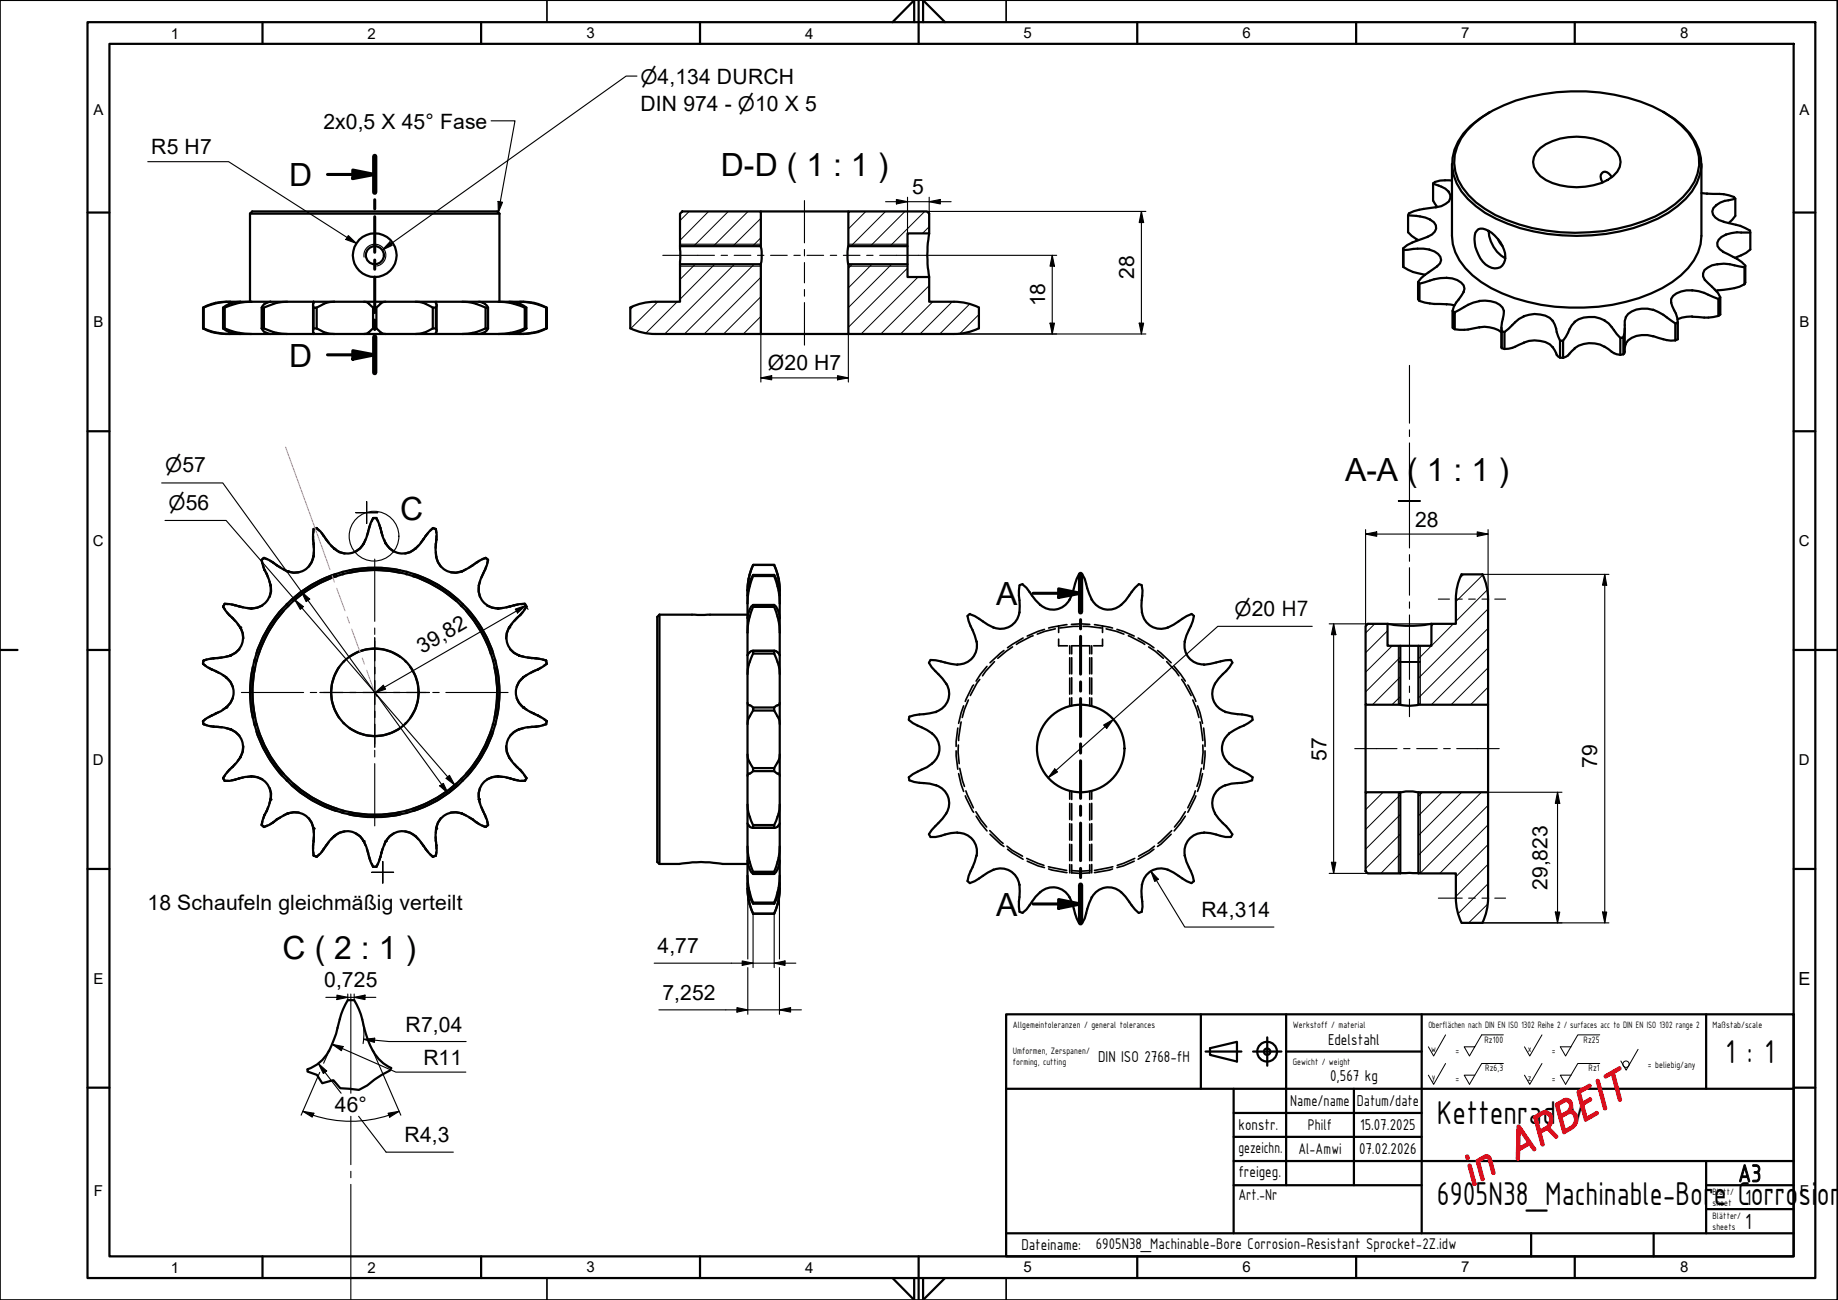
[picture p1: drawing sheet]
<svg xmlns="http://www.w3.org/2000/svg" width="420mm" height="297mm" viewBox="0 0 420 297" stroke-linecap="round" stroke-linejoin="round" font-family="sans-serif">
<!-- layer: Schraffur -->
<g fill="none" stroke="#000" stroke-width=".23">
<path d="M157.5 48.3l-2.1 2.1M162 48.3l-6.6 6.6M166.5 48.3l-7.9 7.9M171 48.3l-7.9 7.9M173.9 54.3l-1.9 1.9M173.9 49.9l-6.4 6.3M197.9 48.3l-4 4M202.4 48.3l-7.9 7.9M206.9 48.3l-8 7.9M211.4 48.3l-7.9 7.9M212.4 51.8l-1.5 1.5M144.8 70l-.7 .7"/>
<path d="M150.4 68.9l-6.2 6.1M154.8 68.9l-7.2 7.2M158.9 60.4l-3.5 3.5M163.4 60.4l-8 8M167.9 60.4l-15.9 15.9M172.4 60.4l-15.9 15.9M173.9 72.3l-4 4M173.9 67.8l-8.5 8.5M173.9 63.4l-12.9 12.9M194.8 60.4l-.9 .9M199.3 60.4l-5.4 5.4M203.8 60.4l-9.9 9.9"/>
<path d="M207.5 61.3l-13.6 13.5M209.9 63.3l-13.1 13M212.4 65.3l-11 11M213.2 68.9l-7.3 7.4M217.7 68.9l-7.4 7.4M221.7 69.5l-6.9 6.8M223.8 71.9l-4.4 4.3M334.6 131.2l-.8 .8M339 131.4l-6.2 6.1M340 134.8l-7.2 7.2M340.2 139.1l-16 15.9M314.3 142.5l-2.1 2.1"/>
<path d="M317.2 144.1l-5 5M318.3 147.6l-6.1 6M320.1 159.2l-1.9 1.8M320.1 154.7l-6.3 6.3M320.1 150.2l-7.9 7.9M327.7 142.5l-.5 .6M332.2 142.5l-8 8M340.2 157l-4 4M340.2 152.6l-8.5 8.4M340.2 148.1l-13 12.9M340.2 143.6l-16 15.9M316.2 181l-4 4"/>
<path d="M320.1 186.1l-7.9 7.9M320.1 195.1l-4.4 4.5M320.1 190.6l-7.9 7.9M320.1 181.6l-7.9 7.9M325.2 181l-1 1M329.6 181l-5.4 5.4M334.1 181l-9.9 9.9M338.6 181l-14.4 14.4M340.2 197.5l-7.4 7.3M340.2 193l-7.4 7.3M340.2 188.5l-11.1 11.1M340.2 184l-15.6 15.6"/>
<path d="M340.1 206.6l-4.4 4.3M340.2 201.9l-6.9 6.9"/>
</g>
<!-- layer: Sichtbare Kanten(CS) -->
<g fill="none" stroke="#000" stroke-width=".51">
<path d="M331.9 37.5v16.4a11.9 11.9 0 0 0 4.7 9 33.2 33.2 0 0 0 15.6 6.7 44.9 44.9 0 0 0 27.8-3.8 16 16 0 0 0 8.7-10l.2-1.9v-16.4M337 28.2a33.7 33.7 0 0 1 18.9-7.1 42.9 42.9 0 0 1 24.3 4.5 19.6 19.6 0 0 1 6.9 6.5 9.8 9.8 0 0 1-.9 11.2 24.3 24.3 0 0 1-13.3 8.2 44.6 44.6 0 0 1-31.1-2.4 18.5 18.5 0 0 1-8.5-8 10.1 10.1 0 0 1 2-11.3zM340.6 25.6a17 17 0 0 0-8.1 8.6 10.8 10.8 0 0 0 3 11.3 29.7 29.7 0 0 0 15.1 7.4 44.1 44.1 0 0 0 30.8-4.3 16.1 16.1 0 0 0 7.2-8.6 11.2 11.2 0 0 0-3.9-11.2l-1.9-1.6-2.6-1.6M352.1 33.8a14.6 14.6 0 0 1 16.6 0 3.9 3.9 0 0 1 0 6.4 14.6 14.6 0 0 1-12.1 2.1 8 8 0 0 1-6-4.2 4 4 0 0 1 1.5-4.3zM57.1 48.8l.6-.5h56l.5 .5M57.1 48.8h57.1M57.1 48.8v20.1M114.2 48.8v20.1M155.4 56.2v4.2M156 48.3h17.9v7.9h-18.5v-7.4zM173.9 56.2a11.3 11.3 0 0 1 0 4.2M173.9 48.3h20"/>
<path d="M193.9 48.3h18l.5 .5v4.5h-4.9v2.9h-13.6zM193.9 56.2a11.3 11.3 0 0 0 0 4.2M207.5 56.2v7.1h4.9v5.6h5.7a13 13 0 0 1 5.7 1.3M212.4 53.3a28.2 28.2 0 0 0 0 10M320.7 56.8l.1 4.2zM320.8 57.1h1.1a8.6 8.6 0 0 1 6.8 .9 1.66 1.66 0 0 1-.2 2.9l-2.7 1.9M321.9 49.2l.8 .1a7.5 7.5 0 0 1 5.1 1.5 1.73 1.73 0 0 1-.5 2.8l-2.2 1a11.5 11.5 0 0 0-4.4 2.2M327.6 41.9l.5 .2a4.3 4.3 0 0 1 3.4 2.5v.7l-.3 .7a4.6 4.6 0 0 1-3 1.4l-1.4 .1a13.8 13.8 0 0 0-4.7 1.3l-.2 .4v3.9l.8 .8 1.5 .9M331.9 41.3a9.5 9.5 0 0 0-3.9 .3l-.4 .3v3.9l.9 1.5M340.3 52.8a7.3 7.3 0 0 1 3.7 6.6 2.3 2.3 0 0 1-3.7 1.5 7.7 7.7 0 0 1-3.1-7.7 1.57 1.57 0 0 1 2.4-.8l.7 .4a7.7 7.7 0 0 0 3.8 6.2M342.5 54.7l1 1.5M368.4 40.5a1.46 1.46 0 0 0-2.2-1 1.7 1.7 0 0 0 .1 2.2"/>
<path d="M388.9 44.1l2.7 .2a10.2 10.2 0 0 1 4.8 .7l.3 .4v3.9l-1.5 1.7M396.7 45.4l-.7 .2a6.8 6.8 0 0 0-3.7 1.3 1.63 1.63 0 0 0-.2 2.8 11.5 11.5 0 0 0 4.7 1.7l1 .2 2.2 1.1 .1 4.3a11.2 11.2 0 0 1-3.5 1.9M400.1 53.1h-.9a8.8 8.8 0 0 0-5.7 1.1 1.82 1.82 0 0 0-1 1.8 1.82 1.82 0 0 0 1.4 1.5l1.1 .6a11 11 0 0 1 4 2.6M46.4 75a12.1 12.1 0 0 0 6.2 1.3h2.3M46.4 75v-4.7h.1v4.7M46.4 75h.1M46.5 75a13.6 13.6 0 0 0 6.1 1.3M51 75a5.9 5.9 0 0 0 3.9 1.3M51 75v-4.7h.4v4.7M51 75h.4M51.4 75a14.3 14.3 0 0 0 6 1.3M52.6 68.9a14 14 0 0 0-6.1 1.4"/>
<path d="M54.9 76.3h6.9M54.9 68.9h-2.3a11.2 11.2 0 0 0-6.2 1.4M54.9 68.9h6.9M54.9 68.9a6.6 6.6 0 0 0-3.9 1.4M57.4 68.9a14 14 0 0 0-6 1.4M59.8 75a2.1 2.1 0 0 0 2 1.3M59.8 75v-4.7h.5v4.7M59.8 75h.5M60.3 75a12.2 12.2 0 0 0 5.4 1.3M61.8 76.3h9.9M61.8 68.9h14.6M61.8 68.9a2.64 2.64 0 0 0-2 1.4"/>
<path d="M65.7 68.9a11.1 11.1 0 0 0-5.4 1.4M71.6 69.6v6M71.7 75a1.05 1.05 0 0 0 .1 1.2l-.1 .1M71.7 68.9l.1 .1a1.2 1.2 0 0 0-.1 1.3M71.7 75v-4.7h.7v4.7M71.7 75h.7M72.4 75a7.2 7.2 0 0 0 4 1.3M76.4 68.9h42.4a11.6 11.6 0 0 1 6.2 1.4M76.4 68.9a6.6 6.6 0 0 0-4 1.4M83.2 68.9a1.82 1.82 0 0 1 1.6 .9l.5 .5M85.3 75l-.5 .5a1.97 1.97 0 0 1-1.6 .8M85.3 70.3h.7v4.7"/>
<path d="M85.3 75h.7M85.3 70.3v4.7M86 75l.6 .5a1.97 1.97 0 0 0 1.5 .8M88.1 68.9a1.82 1.82 0 0 0-1.5 .9l-.6 .5M95 68.9a6.6 6.6 0 0 1 3.9 1.4M98.9 75a7.2 7.2 0 0 1-3.9 1.3M98.9 75h.7M99.6 75a1.05 1.05 0 0 1 0 1.2l.1 .1M99.6 70.3h-.7v4.7M99.6 70.3v4.7M99.7 68.9l-.1 .1a1.2 1.2 0 0 1 0 1.3M99.8 69.6v6"/>
<path d="M105.7 68.9a11.2 11.2 0 0 1 5.3 1.4M109.5 68.9a2.61 2.61 0 0 1 2.1 1.4M111 75a11.6 11.6 0 0 1-5.3 1.3M111 75v-4.7h.6v4.7M111 75h.6M111.6 75a2.3 2.3 0 0 1-2.1 1.3M113.9 68.9a14 14 0 0 1 6.1 1.4M116.4 68.9a6.6 6.6 0 0 1 3.9 1.4M118.8 68.9a14.4 14.4 0 0 1 6 1.4M120 75a14.3 14.3 0 0 1-6.1 1.3M120 75v-4.7h.3v4.7M120 75h.3"/>
<path d="M120.3 75a5.9 5.9 0 0 1-3.9 1.3M124.8 75a13.6 13.6 0 0 1-6 1.3M124.8 75v-4.7h.2v4.7M124.8 75h.2M125 75a12.5 12.5 0 0 1-6.3 1.3h-47M144.1 70.3v4.7M144.1 70.2a13 13 0 0 1 5.7-1.3h5.6v-8.5h18.5v15.9h-24.1a13 13 0 0 1-5.7-1.3M173.9 76.3h20M207.5 60.4h-13.6v15.9h24.2a13 13 0 0 0 5.6-1.3M223.8 70.3v4.7M320.8 61a10.8 10.8 0 0 0 5 1.8M324.2 64.4l.3 .4v4l-.3-.4z"/>
<path d="M324.5 68.8a17.3 17.3 0 0 0 6.2 .7l1.8 .3M324.5 64.8l1.2-.3a10.1 10.1 0 0 1 7.4-.5 2.01 2.01 0 0 1 1.5 2.7l-.5 .8a8.5 8.5 0 0 0-2.1 3.5M325.8 62.8l-1.6 1.6M332 71l.5 .4v3.8l-.5-.3zM332.5 75.2a13.4 13.4 0 0 0 5.7-.4 6.7 6.7 0 0 1 5 1.1M332.5 71.4l1.1-.6a8.9 8.9 0 0 1 8.3-1.7 2.59 2.59 0 0 1 1.6 3.8l-.3 1.8 .1 1M343.2 74.9v4.4l.1 .3 .6 .1M343.9 79.7a10.2 10.2 0 0 0 4.5-1.4 6.7 6.7 0 0 1 5.9 .4l1.1 1.4a2.29 2.29 0 0 0 1.2 1.6M343.9 75.9l1-.8a12.4 12.4 0 0 1 3.5-2.9 6.7 6.7 0 0 1 5.9 .4 4.2 4.2 0 0 1 1.6 3.3l.7 1.9M343.9 75.9l-.6-.2v3.9M343.9 75.9v3.8M370.4 77.2l-.8-.9a10.5 10.5 0 0 0-2.8-3.1 5.8 5.8 0 0 0-7.5 1.1l-1.4 2.6-.6 .9"/>
<path d="M371.4 75.2v5.2l-.3 .5M383 77.8a13.9 13.9 0 0 1-5.2-1 5.4 5.4 0 0 0-6.1 1.7l-.3 .9M383 73.9l-1-.7a9.4 9.4 0 0 0-6.7-2.7 4.2 4.2 0 0 0-3.6 2l-.3 .8-.1 2.8-.2 1M383 73.9l.5-.3v3.9l-.5 .3zM392.8 72.2a14.6 14.6 0 0 1-6 .1l-2.3 .3-1 .3M392.8 68.3l-1.1-.4a9.8 9.8 0 0 0-7.4-1.3 2.42 2.42 0 0 0-2.3 2.5l.3 .9a7.9 7.9 0 0 1 1.2 3.6M392.8 68.3l.5-.4v4l-.5 .3zM398.8 64.9a13.2 13.2 0 0 1-6.1 1.4l-.4 .1M398.8 61.1l-1.2-.2a9 9 0 0 0-7.2 .2 1.96 1.96 0 0 0-1.1 1.8 1.96 1.96 0 0 0 1.2 1.8 11.5 11.5 0 0 1 2.8 3.2M399 60.7v3.9l-.2 .3v-3.8zM356.6 81.7v-3.9h.7v4M356.6 81.7l.7 .1"/>
<path d="M370.4 81.1a4 4 0 0 1-2.7-1.3 6.3 6.3 0 0 0-9.2 1.4l-1.2 .6M371.1 80.9v-3.8l-.7 .1v3.9M371.1 80.9l-.7 .2M84.6 119.8l-.2 .8M85.3 118.4l-.9 2.2M85.3 118.4h.2M85.3 118.4l-.3 .7M85.3 118.4h.8M85.8 118.4h.2M86 118.4l.9 2.2M86 118.4l.4 .7M86.7 119.8l.2 .8"/>
<path d="M51 138.6l1.4 1.9M51 138.6l.4 .7M51.1 138.4l-.1 .2M51.4 138l-.4 .6M51.4 138l2.3 .3M51.4 138l-.2 .2M51.4 138h.7M51.9 139.9l.5 .6M53 138.1l.7 .2M53.7 138.3l1 .2M53.7 138.3l.3 .1M54.4 138.5h.3"/>
<path d="M54.7 138.5l2.7 .6M54.7 138.5l.9 .3M56.5 138.9l.9 .2M57.4 139.1h.1M57.4 139h.2M59.8 127.9l.7 2.3M59.8 127.9l.1 .8M60 138.4l-1.2 .5-1.3 .2M60 127.8l-.2 .1M60.2 129.5l.3 .7M60.3 127.5l2.2 1.1M60.3 127.5l-.2 .1"/>
<path d="M60.3 127.5l.8 .2M60.4 127.4l-.6 .5M60.5 130.2l.5 .9M60.5 130.2l.1 .3M60.8 130.8l.2 .3M61 131.1l.8 2.6M61 131.1l.3 .8M61.6 132.8l.2 .9M61.8 128.1l.7 .5M61.8 133.8a4.3 4.3 0 0 1-4.3 5.2M61.8 133.7a4.6 4.6 0 0 1-.1 2.7M62.5 128.6l.7 .5"/>
<path d="M63.2 129.1l2.5 1.4M63.2 129.1l.9 .6M64.5 139.2a26.4 26.4 0 0 0-5.9 10.1M64.8 139.6a26.4 26.4 0 0 0-5.7 9.9M64.8 130.1l.9 .4M65.6 138l-.1 .2M65.7 130.5h.1M65.7 130.5l.1 .1M65.8 130.5l1.3 .4 1.2-.2M66 138.4l-.2 .1M71.6 123.3l.1 1M71.6 122.5v.8"/>
<path d="M71.6 123.3v.3M71.6 127.1l-.4 1.3-.7 1.1M71.6 127.2a4.3 4.3 0 0 1-5.8 3.4M71.7 120.9l-.1 2.4M71.7 124.3v2.7M71.7 123.9v.4M71.7 127v.1M71.7 120.9l-.1 .8M71.7 124.3l.1 .9M71.7 127.1v.1M71.8 126.2l-.1 .8M71.9 120.8l-.2 .1"/>
<path d="M72.4 120.7l.9 .8 .7 .9M72.4 120.7l-.3 .1M72.4 120.7l.6 .5M72.4 120.6l-.7 .3M73.5 121.8l.5 .6M74 122.4l1.4 1.9 1 1M74 122.4l.2 .3M74.4 123l.7 1M75.7 124.7l.7 .6M76.4 125.4h.1M76.4 125.3v.1M76.8 131.2a27 27 0 0 0-10.1 5.8"/>
<path d="M77 131.7a27.5 27.5 0 0 0-10 5.6M78.4 130.7h-.2M78.5 131.2h-.2M79.8 130.4a27.8 27.8 0 0 1 11.7 0M79.9 130.9a26 26 0 0 1 11.5 0M83.1 124.2a4.3 4.3 0 0 1-6.6 1.2l1 .8 1.3 .3M83.1 124.3l-.7 1-1.1 .7M83.2 124.1l-.1 .1M83.2 124.1l-.1 .2M83.6 123.3l-.4 .8M84.1 121.6l-.9 2.5M84.1 121.6l-.2 .8"/>
<path d="M84.2 121.2l-.1 .4M84.4 120.6l-.3 1M84.4 120.6l-.1 .3M86.9 120.6l.3 1M86.9 120.6l.2 .3M87.1 121.2l.1 .4M87.2 121.6l.9 2.5M87.2 121.6l.2 .8M87.8 123.3l.3 .8M88.1 124.1a4.4 4.4 0 0 0 1.9 1.9M88.3 124.2a4.3 4.3 0 0 0 6.6 1.2M92.8 131.2h.2"/>
<path d="M92.9 130.7h.3M94.4 131.7a28.1 28.1 0 0 1 9.9 5.6M94.6 131.2a25.7 25.7 0 0 1 10 5.8M94.9 125.4l-1.1 .8-1.2 .3M95 125.4h-.1M95 125.3l-.1 .1M95.6 124.7l-.6 .6M97 123l-.8 1M97.3 122.4l-1.4 2-.9 .9M97.3 122.4l-.1 .3M97.9 121.8l-.6 .6M98.9 120.7l-1.6 1.7"/>
<path d="M98.9 120.7l.3 .1M98.9 120.7l-.5 .5M99 120.6l.7 .3M99.4 120.8l.2 .1M99.6 124.3l.1 2.7M99.6 120.9l.2 1.2v1.2M99.6 124.3v.9M99.6 126.2l.1 .8M99.6 120.9l.2 .8M99.7 127.1a4.4 4.4 0 0 0 1.1 2.4M99.7 123.9l-.1 .4M99.7 127.2a4.3 4.3 0 0 0 6 3.3"/>
<path d="M99.8 123.3l-.2 1M99.8 122.5v.8M99.8 123.3l-.1 .3M105.3 138.4l.2 .1M105.7 130.5l-1.4 .4-1.3-.2M105.7 138l.2 .2M106.5 130.1l-.8 .4M106.6 139.6a27.4 27.4 0 0 1 5.6 9.9M106.9 139.2a26.4 26.4 0 0 1 5.8 10.1M108.1 129.1l-2.4 1.4M108.1 129.1l-.8 .6M108.3 129l-.2 .1"/>
<path d="M108.9 128.6l-.8 .5M108.9 128.6l-.3 .2M109.5 133.7v.1M109.5 133.8l-.1 1.3 .3 1.3M109.5 133.8a4.3 4.3 0 0 0 4.3 5.2M109.5 128.1l-.6 .5M109.7 132.8l-.2 .9M110.4 131.1l-.9 2.6M110.4 131.1l-.4 .8M110.6 130.8l-.2 .3M110.9 130.2l-.5 .9M110.9 130.2l-.2 .3"/>
<path d="M111 127.5l-2.1 1.1M111 127.5l.2 .1M111 127.5l-.8 .2M111 127.4l.6 .5M111.1 129.5l-.2 .7M111.3 138.4a5 5 0 0 0 2.6 .7M111.4 127.8l.2 .1M111.6 127.9l-.7 2.3M111.6 127.9l-.2 .8M113.9 139h-.1M114.9 138.9l-1 .2M116.6 138.5l-2.7 .6"/>
<path d="M116.6 138.5l-.8 .3M117 138.5h-.4M117.6 138.3l-1 .2M117.6 138.3l-.3 .1M118.4 138.1l-.8 .2M119.4 139.9l-.5 .6M120 138l-2.4 .3M120 138l.1 .2M120 138h-.8M120 138l.4 .6M120.2 138.4l.1 .2M120.3 138.6l-1.4 1.9"/>
<path d="M120.3 138.6l-.4 .7M170.9 136.1v5.1M170.9 134.8v1.3M172.1 129.1l-.4 1.1a14.2 14.2 0 0 0-.8 4.7M172.1 129.1h4.9M172.1 131.4a9.9 9.9 0 0 0-1.2 4.7M172.1 131.6l-.4 1.2a15 15 0 0 0-.8 5M172.1 138.2a4.3 4.3 0 0 0-1.2 3M172.1 138.7l-.4 1.1a13.4 13.4 0 0 0-.8 4.6M172.2 129.1a13 13 0 0 0-1.3 5.7M176.9 129.1a13 13 0 0 1 1.3 5.7M177 129.1l.4 1.1a14.2 14.2 0 0 1 .8 4.7"/>
<path d="M177 131.4a9.9 9.9 0 0 1 1.2 4.7M177 131.6l.4 1.2a15 15 0 0 1 .8 5M177 138.2a4.3 4.3 0 0 1 1.2 3M177 138.7l.4 1.1a13.4 13.4 0 0 1 .8 4.6M177 131.4h-4.9v.2h4.9M177 138.2h-4.9v.5h4.9M177 131.4v.2M177 138.2v.5M178.2 134.8v1.3M178.2 136.1v5.1M233 133.8l-.1 2.3 .2 3.9M233.7 133.5l.9 .8 2.1 2.8 1.1 1.2"/>
<path d="M233.8 133.5l-.7 .2M244.5 137a4.3 4.3 0 0 1-6.7 1.2M246.6 131.2l-.5 1.1-1 3.4-.6 1.3M246.7 131.2h.7M247.4 131.2l.6 1.1 .5 2.1 1.1 2.6M249.5 137l.1 .1M249.6 137.1a4.3 4.3 0 0 0 6.7 1.1M260.3 133.5l-.8 .8-2.2 2.9-1 1M260.3 133.5l.7 .2M261 133.8l.2 1.1-.3 3.6 .1 1.4M261 139.9v.1M334.1 131.2a13 13 0 0 0-1.3 5.7v5.6h-5.6v5.1h-3v13.4h16v-24.1a13 13 0 0 0-1.3-5.7h-4.8"/>
<path d="M46.4 151.7l2 1.3M46.4 151.4v.3M46.4 151.7l.6 .4M46.5 150.9l-.1 .7M46.5 150.9v.3M47.2 150.7l-.7 .2M47.7 152.6l.7 .4M48.4 153l.9 .3M48.4 153l.3 .1M48.8 150.4l-2.3 .5M48.8 150.4h.3M48.8 150.4l-.8 .1"/>
<path d="M49 153.2l.3 .1M49.3 153.3l2.4 1.4M49.3 153.3l.8 .5M49.5 150.4h.3M49.8 150.4h-1M50.7 150.2l-.9 .2M50.9 154.2l.8 .5M51.7 154.7l.1 .1M51.7 150l.9-.2-2.8 .6M51.7 154.7v.1M51.8 154.8l.8 1 .6 1.2M51.8 154.8a4.3 4.3 0 0 1 0 6.8"/>
<path d="M52.4 140.5l.7 .7M52.4 140.5l.2 .3M52.7 149.9h-.1M52.9 141l.2 .2M53.1 141.2l1.8 2.2M53.1 141.2l.7 .7M53.2 159.5a4.4 4.4 0 0 1-1.5 2.2M54.4 142.6l.5 .8M54.7 148.3l-.9 .9-1.2 .6M54.9 143.4l.1 .1M55 143.4h-.1a4.3 4.3 0 0 1-2.3 6.4M55 143.4l.5 1.2 .1 1.3"/>
<path d="M57.8 152.4a27.2 27.2 0 0 0 0 11.7M58.2 150.7v.3M58.3 152.5a25.5 25.5 0 0 0 0 11.4M58.7 150.9l-.1 .2M77.5 152.4a10 10 0 0 0 0 11.6M78.7 151.1l-.2 .1M79.9 150.1a9.7 9.7 0 0 1 11.5 0M92.6 151.1l.2 .1M93.8 152.4a9.7 9.7 0 0 1 0 11.6M112.7 150.9v.2M113 152.5a26.6 26.6 0 0 1 .1 11.4M113.2 150.7v.3"/>
<path d="M113.5 152.4a27.2 27.2 0 0 1 0 11.7M116.3 143.4h.1a4.3 4.3 0 0 0 2.3 6.4M116.3 143.4l-.5 1.2-.1 1.3M116.4 143.4l-.1 .1M116.6 148.3l.9 .9 1.2 .6M117 142.6l-.6 .8M118.1 159.5a4.4 4.4 0 0 0 1.5 2.2M118.2 141.2l-1.8 2.2M118.2 141.2l-.7 .7M118.4 141l-.2 .2M118.6 149.9h.1M118.7 149.8h.1"/>
<path d="M118.8 149.8l2.7 .6M118.8 149.8l.9 .2M118.9 140.5l-.7 .7M118.9 140.5l-.2 .3M119.5 154.8a4.3 4.3 0 0 0 0 6.8M119.6 154.8l-.9 1-.6 1.2M119.6 154.7v.1M119.6 154.7l-.1 .1M120.4 154.2l-.8 .5M120.6 150.2l.9 .2M121.5 150.4h1.1M121.5 150.4h.4"/>
<path d="M122 153.3l-2.4 1.4M122 153.3l-.8 .5M122.2 150.4h.4M122.6 150.4l2.2 .5M122.6 150.4l.7 .1M123 153l-1 .3M123.6 152.6l-.6 .4M124.1 150.7l.7 .2M124.8 150.9v.3M124.9 150.9l.1 .7M124.9 151.4l.1 .3M125 151.7l-2 1.3"/>
<path d="M125 151.7l-.7 .4M150.7 140.4h20.2M150.7 140.4l-.5 .6v56l.5 .4M150.7 140.4v57M170.9 149.7v53.4M170.9 141.2v8.5M172 148.7h5.1M172.1 148.7a1.56 1.56 0 0 0-1.2 1M172.1 149.3l-.4 1.1a8.5 8.5 0 0 0-.8 3.6M177 148.7a1.56 1.56 0 0 1 1.2 1M177 149.3l.4 1.1a8.5 8.5 0 0 1 .8 3.6M177 148.7h-4.9v.6h4.9"/>
<path d="M177 148.7v.6M178.2 141.2v8.5M178.2 149.7v53.4M212.3 151.4l.7 1 2.5 2.7 .8 1.1M212.7 150.8l-.3 .6M212.7 150.8l1.2 .1 4.9 1M216.3 156.2v.1M216.3 156.3a4.3 4.3 0 0 1-2.3 6.3M218.8 151.9h.1M221.7 140.3l1.1 .5 3 1.9 1.3 .7M221.7 140.3l-.5 .4 .2 1.2 1.4 3.3 .4 1.3M223.2 146.7a4.3 4.3 0 0 1-4.3 5.1"/>
<path d="M223.3 146.6v.1M227 143.4h.1M233 140a4.3 4.3 0 0 1-5.8 3.4M261.1 140a4.3 4.3 0 0 0 5.8 3.4M270.8 146.6a4.4 4.4 0 0 0 4.4 5.2M272.4 140.3l-1.1 .5-3 1.9-1.4 .7M272.4 140.3l.5 .5-.2 1.1-1.5 3.3-.4 1.3M275.3 151.9h-.1M277.8 156.3a4.3 4.3 0 0 0 2.3 6.3M281.3 150.8l-1.1 .1-4.9 1M281.4 150.8l.3 .6M281.7 151.4a15.7 15.7 0 0 1-3.1 3.7l-.9 1.2"/>
<path d="M312.7 142.5h4.5v5.1h2.9v13.4h-7.9v-17.9zM317.2 142.5a28.5 28.5 0 0 0 10 0M320.1 147.6h4.1M46.4 164.8l.1 .7M46.4 164.8v.2M46.5 165.3v.2M46.5 165.5l2.3 .5M46.5 165.5l.7 .2M47 164.3l-.6 .5M48 165.9l.8 .1M48.4 163.5l-2 1.3M48.4 163.5l-.7 .4"/>
<path d="M48.7 163.4l-.3 .1M48.8 166l1 .1M48.8 166h.3M49.3 163.1l-.9 .4M49.3 163.1l-.3 .1M49.5 166l.3 .1M49.8 166.1l1.4 .1 1.4 .4M49.8 166.1l.9 .1M50.1 162.7l-.8 .4M51 177.8l.1 .2M51 177.8l.4 .6M51.2 178.2l.2 .2"/>
<path d="M51.4 178.4h.7M51.4 177.2l-.4 .6M51.7 161.7l-1.2 .8-1.2 .6M51.7 166.4l.9 .2M51.7 161.7l-.8 .5M52.4 175.9l-1.4 1.9M52.4 175.9l-.5 .6M52.6 166.6h.1M52.6 166.6a4.3 4.3 0 0 1 2.3 6.4M52.6 166.6l1.2 .6 .9 .9M52.6 175.7l-.2 .2M53.1 175.2l-.7 .7"/>
<path d="M53.1 175.2l-.2 .2M53.7 178.2l-1.2 .2h-1.1M53.7 178.2l-.7 .1M53.8 174.5l-.7 .7M54 178l-.3 .2M54.7 177.8l-1 .4M54.7 177.8l-.3 .2M54.9 173.1l-1.8 2.1M54.9 173.1l-.5 .7M55 173l-.1 .1M55.6 177.7l-.9 .1M55.6 170.5l-.1 1.3-.6 1.3"/>
<path d="M57.4 177.4l-2.7 .4M57.4 177.4h.1M57.4 177.4l-.9 .1M57.5 177.4a4.3 4.3 0 0 1 4.3 5.2M57.5 177.4l1.3 .2 1.2 .5M57.6 177.4h-.2M58.2 165.5v.2M58.6 167.1a27.9 27.9 0 0 0 5.9 10.1M58.6 165.3l.1 .3M59.1 166.9a27.7 27.7 0 0 0 5.7 9.9M65.5 178.2l.1 .2M65.8 177.9l.2 .2"/>
<path d="M66.7 179.4a27 27 0 0 0 10.1 5.9M67.1 179.1a26.8 26.8 0 0 0 9.9 5.7M78.5 165.2l.2 .1M79.9 166.4a10 10 0 0 0 11.5 0M92.8 165.2l-.2 .1M104.3 179.1a28.2 28.2 0 0 1-9.9 5.7M104.6 179.4a25.7 25.7 0 0 1-10 5.9M105.5 177.9l-.2 .2M105.9 178.2l-.2 .2M112.3 166.9a27.7 27.7 0 0 1-5.8 9.9M112.7 167.1a27.9 27.9 0 0 1-5.8 10.1M112.7 165.3l-.1 .3"/>
<path d="M113.2 165.5v.2M113.9 177.4l2.7 .4M113.9 177.4a5 5 0 0 0-2.6 .7M113.9 177.4l1 .1M113.9 177.4a4.3 4.3 0 0 0-4.4 5.2M115.7 170.5l.1 1.3 .6 1.3M115.8 177.7l.8 .1M116.3 173l.1 .1M116.4 173.1l1.8 2.1M116.4 173.1l.6 .7M116.6 177.8l1 .4M116.6 177.8l.4 .2"/>
<path d="M117.3 178l.3 .2M117.5 174.5l.7 .7M117.6 178.2l1.2 .2h1.2M117.6 178.2l.8 .1M118.2 175.2l.7 .7M118.2 175.2l.2 .2M118.6 166.6h.2M118.7 166.6l-1.2 .6-.9 .9M118.7 175.7l.2 .2M118.7 166.6a4.3 4.3 0 0 0-2.3 6.4M118.9 175.9l1.4 1.9M118.9 175.9l.5 .6"/>
<path d="M119.2 178.4h.8M119.6 161.7l2.4 1.4M119.6 161.7l.8 .5M119.7 166.4l-.9 .2M119.9 177.2l.4 .6M120.1 178.2l-.1 .2M120.3 177.8l-.1 .2M120.4 177.8l-.4 .6M121.2 162.7l.8 .4M121.5 166.1l-1.4 .1-1.3 .4M121.5 166.1l-.9 .1M121.9 166l-.4 .1"/>
<path d="M122 163.1l1 .4M122 163.1l.4 .1M122.2 166h.4M122.6 166l-1.1 .1M122.7 163.4l.3 .1M123 163.5l2 1.3M123 163.5l.6 .4M123.3 165.9l-.7 .1M124.3 164.3l.7 .5M124.8 165.5l-2.2 .5M124.8 165.3v.2M124.8 165.5l-.7 .2"/>
<path d="M125 164.8l-.1 .2M125 164.8l-.1 .7M170.9 160.6a.76 .76 0 0 0 .8 .7l.4 .4M170.9 172.4a4.8 4.8 0 0 0 1.2 3.1M172.1 162.4l-.4 .7a3.5 3.5 0 0 0-.8 2.4M172.1 176.2l-.7 .6h-.3l-.2 .5M177 162.4l.4 .7a3.5 3.5 0 0 1 .8 2.4M177 176.2l.7 .6h.3l.2 .5M177 161.7h-4.9v.7h4.9M177 175.5h-4.9v.7h4.9M177 161.7v.7M177 175.5v.7"/>
<path d="M178.2 160.6a.76 .76 0 0 1-.8 .7l-.4 .4M178.2 172.4a4.8 4.8 0 0 1-1.2 3.1M207.7 177.6l.2 .7M207.8 164.5l.9 .7 3.2 1.6 1.2 .8M207.9 163.7l-.2 .8M207.9 178.3a14.4 14.4 0 0 0 4.6 .8l1.4 .3M213.1 174.4v.1a10.7 10.7 0 0 1-3.4 1.8l-1.9 1.3M213.1 167.7a4.3 4.3 0 0 1 0 6.7M213.9 162.7l-4.9 .7-1.1 .4M213.9 179.4a4.3 4.3 0 0 1 2.4 6.4M214 162.7h-.1M280.1 162.7h.1"/>
<path d="M280.2 179.4a4.3 4.3 0 0 0-2.4 6.4M280.2 162.7l6 1 .1 .8M280.9 174.4v.1a10.3 10.3 0 0 0 3.5 1.8l1.9 1.3M281 167.7a4.3 4.3 0 0 0 0 6.7M286.3 164.5l-.9 .7-4.5 2.4M286.3 177.6l-.1 .7a14.4 14.4 0 0 1-4.7 .8l-1.3 .3M312.2 161v20M320.1 161a8.5 8.5 0 0 0 4.1 0M340.2 161v20M59.8 188.5l.6 .5M59.8 188.5l.2 .1M59.9 187.7l-.1 .8"/>
<path d="M60.1 188.8l.2 .2M60.5 186.2l-.7 2.3M60.5 186.2l-.3 .8M60.6 185.9l-.1 .3M61 185.3l-.5 .9M61 185.3l-.2 .3M61.1 188.6l-.8 .4M61.3 184.5l-.3 .8M61.6 183.6l.2-.9-.8 2.6M61.7 180.1l.3 1.2-.1 1.3M61.8 182.6h.1M61.9 182.6l-.1 .1"/>
<path d="M62.5 187.9l-2.2 1.1M62.5 187.9l-.7 .4M62.7 187.7l-.2 .2M63.2 187.2l-.7 .7M63.2 187.2l-.2 .3M64.1 186.8l-.9 .4M65.7 185.9l-2.5 1.3M65.7 185.9h.1M65.7 185.9l-.9 .4M65.8 185.9h-.1M65.8 185.9h.1M65.8 185.9a4.3 4.3 0 0 1 5.8 3.4"/>
<path d="M68.3 185.7l-1.2-.1-1.3 .3M70.5 186.9l.7 1.1 .4 1.3M71.6 193.2l.1 2.3M71.6 193.2v.7M71.6 192.8v.4M71.6 194.7l.1 .8M71.7 192.1l-.1 1.1M71.7 192.1v.4M71.7 195.5l.2 .1M71.7 189.3v.1M71.7 195.5l.7 .3M71.8 190.3l-.1-1v2.8"/>
<path d="M71.8 191.2l-.1 .9M72.1 195.7l.3 .1M73 195.2l-.6 .6M74 194l-.7 1-.9 .8M74 194l-.5 .7M74.2 193.7l-.2 .3M75.1 192.5l-.7 1M75.7 191.8l.7-.7-1 1-1.4 1.9M76.4 191v.1M76.5 191v.1M78.2 185.7h.2M78.3 185.2l.2 .1"/>
<path d="M78.8 190l-1.3 .3-1 .7M79.8 186.1a27.8 27.8 0 0 0 11.7 0M79.9 185.6a26.5 26.5 0 0 0 11.5 0M81.3 190.4l1.1 .7 .7 1.1a4.3 4.3 0 0 0-6.6-1.2M83.1 192.1l.1 .1M83.1 192.3h.1M83.2 192.3l.9 2.6M83.2 192.3l.4 .9M83.9 194l.2 .9M84.1 194.9l.3 1M84.1 194.9l.1 .3M84.3 195.6l.1 .3"/>
<path d="M84.4 195.9l.9 2.1M84.4 195.9l.2 .7M85 197.3l.3 .7M85.3 198h.2M85.3 198h.8M85.8 198h.2M86.4 197.3l-.4 .7M86.9 195.9l-.9 2.1M86.9 195.9l-.2 .7M87.1 195.6l-.2 .3M87.2 194.9l-.3 1M87.2 194.9l-.1 .3"/>
<path d="M87.4 194l-.2 .9M88.1 192.3l-.9 2.6M88.1 192.3h.1M88.1 192.3l-.3 .9M88.2 192.1l-.1 .1M90 190.4l-1 .7-.8 1.1M92.6 190l1.2 .3 1.1 .7M93 185.2l-.2 .1M93.2 185.7h-.3M94.9 191l.1 .1M94.9 191a4.3 4.3 0 0 0-6.6 1.2M95 191.1l.9 1 1.4 1.9"/>
<path d="M95 191.1l.6 .7M96.2 192.5l.8 1M97.2 193.7l.1 .3M97.3 194l1.6 1.8M97.3 194l.6 .7M98.4 195.2l.5 .6M99.2 195.7l-.3 .1M99.6 191.2v.9M99.6 190.3l.1-1-.1 2.8M99.6 192.1l.2 1.1M99.6 195.5l-.2 .1M99.6 192.1l.1 .4"/>
<path d="M99.7 195.5l-.7 .3M99.7 192.8l.1 .4M99.8 193.2v1.2l-.2 1.1M99.8 193.2v.7M99.8 194.7l-.2 .8M100.8 186.9a4.7 4.7 0 0 0-1.1 2.5M103 185.7a4.5 4.5 0 0 1 2.7 .2M105.6 185.9a4.3 4.3 0 0 0-5.9 3.4M105.7 185.9l2.4 1.3M105.7 185.9l.8 .4M107.3 186.8l.8 .4M108.1 187.2l.8 .7"/>
<path d="M108.1 187.2l.2 .3M108.6 187.7l.3 .2M108.9 187.9l2.1 1.1M108.9 187.9l.6 .4M109.5 182.6v.1M109.7 183.6l-.2-.9 .9 2.6M109.7 180.1l-.3 1.2 .1 1.3M110 184.5l.4 .8M110.2 188.6l.8 .4M110.4 185.3l.5 .9M110.7 185.9l.2 .3M110.9 186.2l.7 2.3"/>
<path d="M110.9 186.2l.2 .8M111.2 188.8l-.2 .2M111.4 187.7l.2 .8M111.6 188.5l-.2 .1M111.6 188.5l-.6 .5M150.7 197.4h4.6a28.2 28.2 0 0 1 9.9 0h5.7M170.9 183.8a9.8 9.8 0 0 0 1.2 4.7M170.9 188.1v.2a1.26 1.26 0 0 0 1.2 .9M170.9 193.4a14 14 0 0 0 1.2 5.8M170.9 196.6v.6a4.6 4.6 0 0 0 1.2 2.5M172 189.2h5.1M177 188.5h-4.9v.7h4.9"/>
<path d="M177 199.2h-4.9v.5h4.9M177 188.5v.7M177 199.2v.5M178.2 183.8a9.8 9.8 0 0 1-1.2 4.7M178.2 188.1v.2a1.26 1.26 0 0 1-1.2 .9M178.2 193.4a14 14 0 0 1-1.2 5.8M178.2 196.6v.6a4.6 4.6 0 0 1-1.2 2.5M212.4 190.6l.3 .7M216.3 185.9l-.8 1.2-2.5 2.6-.7 .9M216.3 185.8v.1M218.8 190.2l-1.4 .2a14.5 14.5 0 0 1-4.7 .8M218.9 190.2h-.1"/>
<path d="M218.9 190.3a4.3 4.3 0 0 1 4.3 5.1M223.2 195.5l-.4 1.4-1.4 3.2-.2 1.2 .5 .5M223.3 195.4v.1M227.1 198.7l-1.3 .7-3 1.9-1.1 .5M227.1 198.7h-.1M227.2 198.7a4.3 4.3 0 0 1 5.8 3.4M266.9 198.7a4.3 4.3 0 0 0-5.8 3.4M270.8 195.5l.4 1.4 1.5 3.3 .2 1.1-.3 .3-.2 .2-1.1-.5-3-1.9-1.4-.7M275.2 190.3a4.4 4.4 0 0 0-4.4 5.2M275.2 190.2a10.8 10.8 0 0 1 3.8 .8l1.2 .2h1.1M277.7 185.8l.9 1.3 2.5 2.6 .6 .9M281.7 190.6l-.3 .7"/>
<path d="M312.2 181h7.9v18.6h-7.4l-.5-.5zM320.1 181a11.3 11.3 0 0 1 4.1 0M320.1 199.6l2.1-.2 2 .2M170.9 203.1a13 13 0 0 0 1.3 5.6M170.9 200.1a15.6 15.6 0 0 0 1.2 6.1M170.9 201.8a9.8 9.8 0 0 0 1.2 4.7M170.9 203a14 14 0 0 0 1.2 5.8M172.1 206.2v.3h4.9M172.1 208.8h4.9M172.1 206.2h4.9M177 206.2v.3M178.2 203.1a13 13 0 0 1-1.3 5.7"/>
<path d="M178.2 200.1a15.6 15.6 0 0 1-1.2 6.1M178.2 201.8a9.8 9.8 0 0 1-1.2 4.7M178.2 203a14 14 0 0 1-1.2 5.8M233 202.2l-.1 3.8 .1 2.3M233.1 202.1v.1M237.8 203.8l-1.1 1.1-2.1 2.9-.9 .8-.6-.3M237.8 203.8a4.3 4.3 0 0 1 6.7 1.3M244.5 205.1l.6 1.3a16.5 16.5 0 0 0 1.6 4.5h.7l.6-1 .5-2.2 1.1-2.6M249.6 205l-.1 .1M256.3 203.9a4.3 4.3 0 0 0-6.7 1.1M256.3 203.9l1 1 2.2 2.9 .8 .8 .7-.3M261 202.1v.1"/>
<path d="M261 202.2l-.1 1.4 .3 3.6-.2 1.1M332.8 205.2a13 13 0 0 0 1.3 5.6M332.8 205.2v-5.6h-8.6v-18.6h16v24.2M334.1 210.9h4.8M340.2 205.2a13 13 0 0 1-1.3 5.6M75.2 240.1a8.7 8.7 0 0 1-4.9 4.2M75.2 240.1l.6-1.3a30.7 30.7 0 0 0 2.2-7l1.5-3.3h1.5a17 17 0 0 1 2.2 6.4 18.5 18.5 0 0 0 2.1 5.4M85.4 240.3a8.6 8.6 0 0 0 4 3.7"/>
<circle cx="85.6" cy="58.3" r="5"/>
<circle cx="85.7" cy="58.3" r="2.06"/>
<circle cx="85.7" cy="158.2" r="10"/>
<circle cx="85.7" cy="158.2" r="28"/>
<circle cx="85.7" cy="158.2" r="28.5"/>
<circle cx="247" cy="171" r="10"/>
</g>
<!-- layer: Verdeckte Kanten(HTW) -->
<g fill="none" stroke="#000" stroke-width=".38">
<path d="M221.4 159.9l-.9 2.2-.5 1.8M222.6 156.5l-1.9 3.8M224 155.2l-.7 .9-1.5 2.8M225.6 152.3l-1.4 1.7-1.1 1.6M227.3 151.2l-2 2.2-.7 1M229.5 148.6l-3.2 2.8M231.5 147.8l-3.4 2.6M233.9 145.8l-3.6 2.2M236.2 145.3l-3.9 1.9M238.8 143.8l-4 1.5M241.2 143.7l-2.4 .6-1.7 .6M242 146v1.6h2"/>
<path d="M242 143v1.5M243.9 142.7l-4.2 .8M244.5 147.6v1.8M244.5 150.3v3.7M244.5 154.9v3.7M244.5 159.5v1.8M244.9 142.7l2.1-.2 2.1 .2M245 147.6v1.8M245 150.3v3.7M245 154.9v3.6M245 159.4v1.9M245 147.6h4"/>
<path d="M246.5 143.1l-4.2 .4M247.6 143.1l4.2 .4M249.1 147.6v1.8M249.1 150.3v3.7M249.1 154.9v3.6M249.1 159.4v1.9M249.6 147.6v1.8M249.6 150.3v3.7M249.6 154.9v3.7M249.6 159.5v1.8M250.2 142.7l4.1 .8M252 146v1.6h-2"/>
<path d="M252 143v1.5M252.9 143.7l2.3 .6 1.7 .6M255.3 143.8l4 1.5M257.9 145.3l3.8 1.9M260.2 145.8l3.6 2.2M262.6 147.8l1.4 1 1.9 1.6M264.6 148.6l3.1 2.8M266.7 151.2l2.1 2.2 .7 1M268.4 152.3l2.6 3.3M270.1 155.2l2.2 3.7M271.5 156.5l1.9 3.8M272.7 159.9l.9 2.2 .5 1.8"/>
<path d="M218.6 171.6l.3 4.2M218.9 166.4l-.3 4.1M219.1 170.2l-.1 1.7 .3 2.6M219.1 176.8l.6 2.4 .6 1.6M219.4 175.6l1.1 4.1M219.7 165l-.6 4.2M220.3 161.3l-1.2 4M273.7 161.3l1.2 4M274.3 165l.7 4.2M274.6 175.6l-.5 2.8-.5 1.3M274.9 176.8l-.6 2.4-.6 1.6M275 170.2v1.7l-.2 2.6"/>
<path d="M275.1 166.4l.4 4.1M275.5 171.6l-.4 4.2M220.7 181.8l1.9 3.8M220.8 180.7l1.7 3.9M223.1 185.5l1.2 1.9 1.3 1.6M223.1 186.5l1.1 1.6 1.4 1.8M226.3 189.8l3 2.9M226.3 190.6l2.4 2.3 .8 .5M230.2 193.3l1.2 1 2.3 1.3M230.3 194l3.6 2.3M234.7 196.1l3.9 1.6M234.8 196.8l2.5 1.1 1.5 .3"/>
<path d="M239.6 198l4.2 .9M239.7 198.6l4.2 .8M244.5 180.7v1.9M244.5 183.6v3.6M244.5 188.2v3.7M244.5 192.9v3.7M244.5 197.5v1.9M244.9 198.9l2.1 .2 2.2-.2M245 180.8v1.9M245 183.6v3.8M245 188.3v3.7M245 193v3.6"/>
<path d="M245 197.6v1.8M249.1 180.8v1.9M249.1 183.6v3.8M249.1 188.3v3.7M249.1 193v3.6M249.1 197.6v1.8l-2.1 .2-2.1-.2M249.6 180.7v1.9M249.6 183.6v3.6M249.6 188.2v3.7M249.6 192.9v3.7M249.6 197.5v1.9M254.3 198.6l-4.1 .8"/>
<path d="M254.4 198l-4.2 .9M259.3 196.8l-2.5 1.1-1.5 .3M259.4 196.1l-4 1.6M263.8 194l-1.1 .9-2.5 1.4M263.9 193.3l-1.2 1-2.4 1.3M267.7 190.6l-2.3 2.3-.8 .5M267.8 189.8l-3.1 2.9M271 185.5l-1.3 1.9-1.2 1.6M271 186.5l-2.6 3.4M273.2 180.7l-.2 .9-1.5 3M273.4 181.8l-1.9 3.8"/>
</g>
<!-- layer: Gewinde(HTW) -->
<path d="M83.2 58.7a2.51 2.51 0 0 1 2.1-2.9 2.51 2.51 0 0 1 2.9 2.1 2.51 2.51 0 0 1-2.1 2.9M155.4 55.8h18.5M193.9 55.8h13.6M155.4 60.8h18.5M193.9 60.8h13.6M319.7 147.6v13.4M324.7 147.6v13.4M319.7 181v18.6M324.7 181v18.6" fill="none" stroke="#000" stroke-width=".25"/>
<!-- layer: Sichtbare Kanten(CS) -->
<g fill="#000">
<circle cx="65.8" cy="130.5" r=".25"/>
<circle cx="76.5" cy="125.4" r=".25"/>
<circle cx="52.6" cy="149.8" r=".25"/>
<circle cx="54.9" cy="143.4" r=".25"/>
<circle cx="116.4" cy="143.4" r=".25"/>
<circle cx="51.7" cy="161.7" r=".25"/>
<circle cx="51.8" cy="161.6" r=".25"/>
<circle cx="52.6" cy="166.6" r=".25"/>
<circle cx="118.7" cy="166.6" r=".25"/>
<circle cx="119.6" cy="161.6" r=".25"/>
<circle cx="119.6" cy="161.7" r=".25"/>
<circle cx="61.8" cy="182.7" r=".25"/>
<circle cx="71.6" cy="189.3" r=".25"/>
<circle cx="71.7" cy="189.3" r=".25"/>
<circle cx="76.4" cy="191.1" r=".25"/>
<circle cx="83.1" cy="192.2" r=".25"/>
<circle cx="88.2" cy="192.2" r=".25"/>
<circle cx="99.7" cy="189.3" r=".25"/>
<circle cx="109.5" cy="182.6" r=".25"/>
<circle cx="109.5" cy="182.7" r=".25"/>
</g>
<!-- layer: Bruchlinien(HTW) -->
<path d="M89.4 244.1l-.2 .5-2 1-3.3 2.4-1.9 1-4.2-.3-1.6-1.9-2.5 .7-1.2-1.9-2.2-.8v-.5" fill="none" stroke="#000" stroke-width=".51"/>
<!-- layer: Schnittansichtslinien(CS) -->
<g fill="none" stroke="#000" stroke-width=".7">
<path d="M74.9 39.9h10.8M80.6 38.8l5.1 1.1-5.1 .9zM85.7 35.7v8.2M85.7 45.6v2.1M85.7 49.5v8.1M85.7 59.4v2.1M85.7 63.3v8.1M85.7 73.1v2.2M85.7 77v8.1M74.9 81.1h10.8M80.6 80.1l5.1 1-5.1 1zM236.2 135.6h10.8"/>
<path d="M242 134.5l5 1.1-5 .9zM247 131.2v8.6M247 141.6v2.1M247 145.4v8.6M247 155.8v2.1M247 159.6v8.7M247 170v2.1M247 173.8v8.6M247 184.2v2.1M247 188.1v8.5M247 198.4v2.1M236.2 206.6h10.8"/>
<path d="M242 205.5l5 1.1-5 1zM247 202.2v8.7"/>
</g>
<path d="M85.7 35.7v8.2M85.7 77v8.1M247 131.2v8.6M247 202.2v8.7" fill="none" stroke="#000" stroke-width="1.2"/>
<path d="M80.6 38.8l5.1 1.1-5.1 .9zM80.6 80.1l5.1 1-5.1 1zM242 134.5l5 1.1-5 .9zM242 205.5l5 1.1-5 1z" fill="#000"/>
<!-- layer: Detailkreislinien(HTW) -->
<circle cx="85.5" cy="122.5" r="5.7" fill="none" stroke="#000" stroke-width=".25"/>
<!-- layer: Skizziergeometrie(CS) -->
<g fill="none" stroke="#000" stroke-width=".51">
<path d="M20 5.1h395v286.9h-395zM25 10h385v277.1h-385zM60 5.1v4.9M110 5.1v4.9M160 5.1v4.9M204 5.1l5-5.1v5.1M210 0v10M211 5.1v-5.1l5 5.1M260 5.1v4.9M310 5.1v4.9M360 5.1v4.9M20 48.6h5"/>
<path d="M410 48.6h5M20 98.5h5M410 98.5h5M0 148.5h4M20 148.5h5M410 148.5h10M20 198.6h5M410 198.6h5M20 248.5h5M410 248.5h5M60 287.1v4.9M110 287.1v4.9"/>
<path d="M160 287.1v4.9M204 292l5 5v-5M210 287.1v9.9M211 292v5l5-5M260 287.1v4.9M310 287.1v4.9M360 287.1v4.9"/>
</g>
<path d="M0 0h420v297h-420zM125 0v5.1M230 0v5.1M125 292v5M230 292v5" fill="none" stroke="#000" stroke-width=".38"/>
<!-- layer: Titel (ISO) -->
<g fill="none" stroke="#000" stroke-width=".51">
<path d="M230 231.8h180v55.3h-180zM274.5 231.8v17M276.6 239.5l6.2-1.5v4.6l-6.2-1.6zM289.7 237v6.5M294 231.8v39M325 231.8v50M390 231.8v17M230 248.8h180M275.6 240.3h8.2M282 259.8h43M282 254.3h43M282 248.8v33"/>
<path d="M286.4 240.3h6.5M294 240.3h31M309.5 248.8v22M282 270.8h43M282 265.3h128M390 276.3h20M390 270.8h20M390 265.3v16.5M230 281.8h180M350 281.8v5.3M378 281.8v5.3"/>
<circle cx="289.7" cy="240.3" r="2.25"/>
<circle cx="289.7" cy="240.3" r=".73"/>
</g>
<g fill="none" stroke="#000" stroke-width=".23">
<path d="M330.5 236.5l-2.8 4.8-1.2-2.1M343.7 236.5h-5l-2.8 4.8-1.2-2.1h2.4M352.5 236.5l-2.8 4.8-1.2-2.1M365.7 236.5h-5l-2.8 4.8-1.2-2.1h2.5M374.5 239.8l-2.8 4.7-1.2-2.1M330.5 243l-2.8 4.8-1.2-2.1M343.7 243h-5l-2.8 4.8-1.2-2.1h2.4M352.5 243l-2.8 4.8-1.2-2.1M365.7 243h-5l-2.8 4.8-1.2-2.1h2.5"/>
<circle cx="371.7" cy="243.2" r=".73"/>
</g>
<!-- layer: Mittelpunktmarkierung(HTW) -->
<g fill="none" stroke="#000" stroke-width=".25">
<path d="M81.3 117.1h2.5h-2.5M83.8 114.6v2.5v-2.5M83.8 119.6v-2.5v2.5M86.4 117.1h-2.6h2.6M319.7 114.5h2.5h-2.5M324.7 114.5h-2.5h2.5M85.7 127.7v14.3M55.2 158.2h14.2M70.9 158.2h1.5M73.2 158.2h25M85.7 143.5v1.5M85.7 145.7v25"/>
<path d="M98.9 158.2h1.5M101.9 158.2h14.2M319.7 151.2h2.5h-2.5M324.7 151.2h-2.5h2.5M85.7 171.4v1.6M85.7 174.5v14.2M85 199.3h2.5h-2.5M87.5 196.8v2.5v-2.5M90 199.3h-2.5h2.5M87.5 201.8v-2.5v2.5M80.2 227.1v22.7M80.2 255.1v11"/>
<path d="M80.2 267.6v1.5M80.2 270.6v26.4"/>
</g>
<g fill="none" stroke="#000" stroke-width=".25">
<path d="M33.8 36.9h18.5l29.2 18.7M79.6 53.8l1.9 1.8-2.4-.9zM202.4 46.1h15M204.9 45.6l2.6 .5-2.6 .5zM207.5 45.1v8.2M209.9 58.3h31.7M211.9 48.3h50M212.4 46.1l2.5-.5v1zM212.4 45.1v8.2M240.5 58.3l.5 2.5h-1zM240.5 58.3v18M260.9 48.3l.5 2.5h-1z"/>
<path d="M260.9 48.3v28M173.9 76.3v11M193.9 76.3v11M218.1 76.3h43.8M240 73.8h1l-.5 2.5zM260.4 73.8h1l-.5 2.5zM173.9 86.3l2.5-.5v1zM173.9 86.3h20M191.5 85.8l2.4 .5-2.4 .5zM37 110.3h13.9l51.5 71M37.7 118.9h14l52.2 60.5M67.4 137l1.9 1.6-.7 .6z"/>
<path d="M68.9 135.2l1.9 1.7-.8 .6zM117.8 139.2l2.4-.8-1.9 1.7zM120.1 138.3l.6 .9M120.2 138.4l-34.5 19.9M312.2 122l2.5-.5v1zM312.2 122h28M312.2 121v22.1M337.7 121.5l2.5 .5-2.5 .5zM338.9 131.2h28.9M340.2 121v15.8M366.8 131.2l.5 2.5h-1zM366.8 131.2v79.7"/>
<path d="M85.7 158.3l1.9-1.7 .5 .9zM85.8 158.4l.4 .7M300 143.1h-21.6l-38.8 34.6M303.8 142.5h18.3M304.9 142.5l.5 2.5h-1zM304.9 142.5v57.1M322.3 142.5h4.9M100.5 179.6l.8-.6 1.1 2.3zM102 177.8l.7-.6 1.2 2.2zM241.1 175.7l.6 .7-2.1 1.3zM252.3 165.7l2.2-1.3-1.5 2zM263.1 199.1l1.7 1.8-.8 .5z"/>
<path d="M263.1 199.1l7.7 12.7h20.4M303.8 199.6h20.4M304.4 197h1l-.5 2.6zM340.2 181h16.9M356 181l.6 2.6h-1.1zM356 181v29.9M169.7 219.6l2.4 .5-2.4 .5zM170.9 201.5v17.6M172.1 208.8v12.3M177 208.8v12.3M178.2 201.5v17.6M338.9 210.9h28.9"/>
<path d="M355.5 208.4h1.1l-.6 2.5zM366.3 208.4h1l-.5 2.5zM74.5 227.9h11.4M75.9 238.6l2.5 .5-.4 1zM75.9 238.6l14.6 6.4h16M77 227.4l2.5 .5-2.5 .5zM79.5 227.1v1.4M81 227.9l2.4-.5v1zM81 227.1v1.4M82.8 232.9a14.1 14.1 0 0 1 .2 5.6M83.1 237.5l2.6-.3-.1 1zM83.1 237.5l5.8 .5h17.7"/>
<path d="M149.5 220.1h32.4M150.6 230.7h32.6M168.5 230.2l2.4 .5-2.4 .6zM170.9 221.1v10.7M177 220.1l2.5-.5v1zM178.2 230.7l2.5-.5v1.1zM178.2 221.1v10.7M69.2 253.9l2.6 .5-.4 .9zM69.2 253.9a27.7 27.7 0 0 0 22 0M72.8 243l1.9 1.7-.8 .6zM72.8 243l5.2 6.8M73.1 245l-4.3 9.8"/>
<path d="M75.2 240.1l-1.2 2.8M82 255.1l6.3 8.2h15.3M85.2 240.1l6.4 14.7M88.7 254.4l2.5-.5-2.1 1.4z"/>
</g>
<g fill="#000">
<path d="M79.6 53.8l1.9 1.8-2.4-.9zM204.9 45.6l2.6 .5-2.6 .5zM212.4 46.1l2.5-.5v1zM260.9 48.3l.5 2.5h-1zM240 73.8h1l-.5 2.5zM240.5 58.3l.5 2.5h-1zM260.4 73.8h1l-.5 2.5zM173.9 86.3l2.5-.5v1zM191.5 85.8l2.4 .5-2.4 .5zM67.4 137l1.9 1.6-.7 .6zM68.9 135.2l1.9 1.7-.8 .6zM312.2 122l2.5-.5v1z"/>
<path d="M337.7 121.5l2.5 .5-2.5 .5zM366.8 131.2l.5 2.5h-1zM85.7 158.3l1.9-1.7 .5 .9zM117.8 139.2l2.4-.8-1.9 1.7zM304.9 142.5l.5 2.5h-1zM100.5 179.6l.8-.6 1.1 2.3zM102 177.8l.7-.6 1.2 2.2zM241.1 175.7l.6 .7-2.1 1.3zM252.3 165.7l2.2-1.3-1.5 2zM304.4 197h1l-.5 2.6zM356 181l.6 2.6h-1.1zM177 220.1l2.5-.5v1z"/>
<path d="M263.1 199.1l1.7 1.8-.8 .5zM355.5 208.4h1.1l-.6 2.5zM366.3 208.4h1l-.5 2.5zM77 227.4l2.5 .5-2.5 .5zM75.9 238.6l2.5 .5-.4 1zM81 227.9l2.4-.5v1zM83.1 237.5l2.6-.3-.1 1zM168.5 230.2l2.4 .5-2.4 .6zM169.7 219.6l2.4 .5-2.4 .5zM178.2 230.7l2.5-.5v1.1zM69.2 253.9l2.6 .5-.4 .9zM72.8 243l1.9 1.7-.8 .6z"/>
<path d="M88.7 254.4l2.5-.5-2.1 1.4z"/>
</g>
<!-- layer: Mittellinie(HTW) -->
<g fill="none" stroke="#000" stroke-width=".25">
<path d="M151.5 58.3h11.8M164.8 58.3h1.5M167.8 58.3h3.8M173.2 58.3h1.4M176.1 58.3h3.9M181.5 58.3h1.4M183.9 45.8v9.7M183.9 57v1.5M183.9 60v4.6M184.5 58.3h3.8M189.8 58.3h1.5M192.8 58.3h3.8"/>
<path d="M198.1 58.3h1.5M201.1 58.3h8.8M183.9 66.2v1.5M183.9 69.1v9.8M322.2 83.5v13.2M322.2 98.2v1.5M322.2 101.2v24M322.2 126.7v1.6M322.2 129.7v6.3M322.2 137.5v1.5M328.8 136.9h2.5M332.8 136.9h1.5"/>
<path d="M335.7 136.9h1.5M338.8 136.9h1.5M341.7 136.9h2.5M322.2 140.5v14.7M322.2 156.8v1.4M322.2 159.8v4M309.7 171.1h9.6M320.9 171.1h1.4M323.8 171.1h4.7M330 171.1h1.5M333 171.1h9.7M328.8 205.2h5.5"/>
<path d="M335.7 205.2h1.5M338.8 205.2h1.5M341.7 205.2h2.5"/>
</g>
<path d="M65.3 102.2l10.1 28M75.9 131.6l.6 1.4M77 134.4l1.9 5.2M79.4 141l.5 1.4M80.4 143.7l1.9 5.3M82.8 150.4l.5 1.4M83.8 153.1l1.9 5.2" fill="none" stroke="#f0f" stroke-width=".25"/>
<!-- layer: Symbole(HTW) -->
<path d="M145.6 17.4h-2.5l-55.7 39.7M112.3 27.6h5.4l-3.8 21M89.1 55.3l.6 .8-2.3 1zM113.9 46l1 .2-1 2.4z" fill="none" stroke="#000" stroke-width=".25"/>
<path d="M89.1 55.3l.6 .8-2.3 1zM113.9 46l1 .2-1 2.4z" fill="#000"/>
<text font-size="10.7" fill="#f00" x="336.2" y="271.4" transform="rotate(-30 336.2 271.4)">in ARBEIT</text>
<g font-size="8.1">
<text x="394.5" y="242.9">1 : 1</text>
<text x="328.5" y="256.9">Kettenrad V</text>
<text x="328.5" y="275.4">6905N38_Machinable-Bor</text>
<text x="391.8" y="275.4">e Corro</text>
<text x="411.1" y="275.4">si</text>
<text x="415.3" y="275.4">on</text>
</g>
<g font-size="7.3">
<text x="164.8" y="40.3">D-D ( 1 : 1 )</text>
<text x="66.1" y="42.5">D</text>
<text x="66.1" y="83.7">D</text>
<text x="307.5" y="109.9">A-A (</text>
<text x="326.2" y="109.9">1 : 1 )</text>
<text x="91.4" y="118.8">C</text>
<text x="227.7" y="138.2">A</text>
<text x="227.7" y="209.2">A</text>
<text x="64.6" y="219.1">C ( 2 : 1 )</text>
</g>
<text font-size="6.1" x="397.3" y="270.1">A3</text>
<g font-size="5.4">
<text x="399" y="275.3">1</text>
<text x="399" y="280.8">1</text>
</g>
<g font-size="4.8">
<text x="73.9" y="29.4">2x0,5 X 45° Fase</text>
<text x="146.4" y="25.3">DIN 974 - ⌀10 X 5</text>
<text x="34.5" y="35.2">R5 H7</text>
<text x="208.5" y="44.4">5</text>
<text x="259.3" y="63.7" transform="rotate(-90 259.3 63.7)">28</text>
<text x="238.9" y="70" transform="rotate(-90 238.9 70)">18</text>
<text x="175.5" y="84.6">Ø20 H7</text>
<text x="323.5" y="120.4">28</text>
<text x="96.5" y="149.4" transform="rotate(-30 96.5 149.4)">39,82</text>
<text x="303.2" y="173.8" transform="rotate(-90 303.2 173.8)">57</text>
<text x="365.1" y="175.4" transform="rotate(-90 365.1 175.4)">79</text>
<text x="353.8" y="203.4" transform="rotate(-90 353.8 203.4)">29,823</text>
<text x="33.7" y="207.8">18 Schaufeln gleichmäßig verteilt</text>
<text x="274.6" y="209.5">R4,314</text>
<text x="150.3" y="217.8">4,77</text>
<text x="74.1" y="225.6">0,725</text>
<text x="151.4" y="228.5">7,252</text>
<text x="92.7" y="235.7">R7,04</text>
<text x="96.8" y="243.4">R11</text>
<text x="76.5" y="254.2">46°</text>
<text x="92.5" y="261">R4,3</text>
</g>
<g font-size="4.6">
<text x="146.4" y="19.2">⌀4,134 DURCH</text>
<text x="37.8" y="107.9">⌀57</text>
<text x="38.5" y="116.4">⌀56</text>
<text x="282.2" y="140.6">⌀20 H7</text>
</g>
<text font-size="4.1" x="411.1" y="225">E</text>
<g font-size="3.9">
<text x="303.6" y="238.8">Edelstahl</text>
<text x="251" y="242.6">DIN ISO 2768-fH</text>
<text x="304" y="246.9">0,567 kg</text>
<text x="295" y="252.8">Name/name</text>
<text x="310.1" y="252.8">Datum/date</text>
<text x="283.1" y="258.3">konstr.</text>
<text x="283.1" y="263.4">gezeichn.</text>
<text x="310.7" y="263.8">07.02.2026</text>
<text x="310.9" y="258.3">15.07.2025</text>
<text x="283.1" y="268.9">freigeg.</text>
<text x="283.1" y="274.2">Art.-Nr</text>
<text x="233.5" y="285.7">Dateiname:</text>
</g>
<g font-size="3.8">
<text x="296.8" y="263.8">Al-Amwi</text>
<text x="299" y="258.3">Philf</text>
<text x="250.5" y="285.3">6905N38_Machinable-Bore Corrosion-Resistant Sprocket-2Z.idw</text>
</g>
<g font-size="3.4">
<text x="39.1" y="8.8">1</text>
<text x="84" y="8.8">2</text>
<text x="134" y="8.7">3</text>
<text x="184" y="8.8">4</text>
<text x="234" y="8.7">5</text>
<text x="284" y="8.7">6</text>
<text x="334" y="8.7">7</text>
<text x="384" y="8.7">8</text>
<text x="21.3" y="26.3">A</text>
<text x="411.4" y="26.3">A</text>
<text x="21.3" y="74.8">B</text>
<text x="411.4" y="74.8">B</text>
<text x="21.2" y="124.8">C</text>
<text x="411.2" y="124.8">C</text>
<text x="21.2" y="174.8">D</text>
<text x="411.2" y="174.8">D</text>
<text x="21.3" y="224.8">E</text>
<text x="21.5" y="273.3">F</text>
<text x="411.4" y="273.3">F</text>
<text x="39.1" y="290.8">1</text>
<text x="84" y="290.8">2</text>
<text x="134" y="290.8">3</text>
<text x="184" y="290.8">4</text>
<text x="234" y="290.8">5</text>
<text x="284" y="290.8">6</text>
<text x="334" y="290.8">7</text>
<text x="384" y="290.8">8</text>
</g>
<g font-size="2.3">
<text x="231.5" y="234.8">Allgemeintoleranzen / general tolerances</text>
<text x="295.5" y="234.8">Werkstoff / material</text>
<text x="326.5" y="234.8">Oberflächen nach DIN EN ISO 1302 Reihe 2 / surfaces acc to DIN EN ISO 1302 range 2</text>
<text x="339.3" y="238.3">Rz100</text>
<text x="362" y="238.3">Rz25</text>
<text x="391.5" y="234.8">Maßstab/scale</text>
<text x="231.5" y="240.8">Umformen, Zerspanen/</text>
<text x="231.5" y="243.3">forming, cutting</text>
<text x="295.5" y="243.3">Gewicht / weight</text>
<text x="327.2" y="240.4">w</text>
<text x="332.7" y="240.8">=</text>
<text x="339.5" y="244.7">Rz6,3</text>
<text x="349.2" y="240.4">x</text>
<text x="354.7" y="240.8">=</text>
<text x="363.2" y="244.8">Rz1</text>
<text x="376.7" y="244">= beliebig/any</text>
<text x="327.3" y="246.7">y</text>
<text x="332.7" y="247.3">=</text>
<text x="349.2" y="246.9">z</text>
<text x="354.7" y="247.3">=</text>
<text x="391.5" y="273">Blatt/</text>
<text x="391.5" y="275.6">sheet</text>
<text x="391.5" y="278.4">Blätter/</text>
<text x="391.5" y="281.1">sheets</text>
</g>
</svg>
